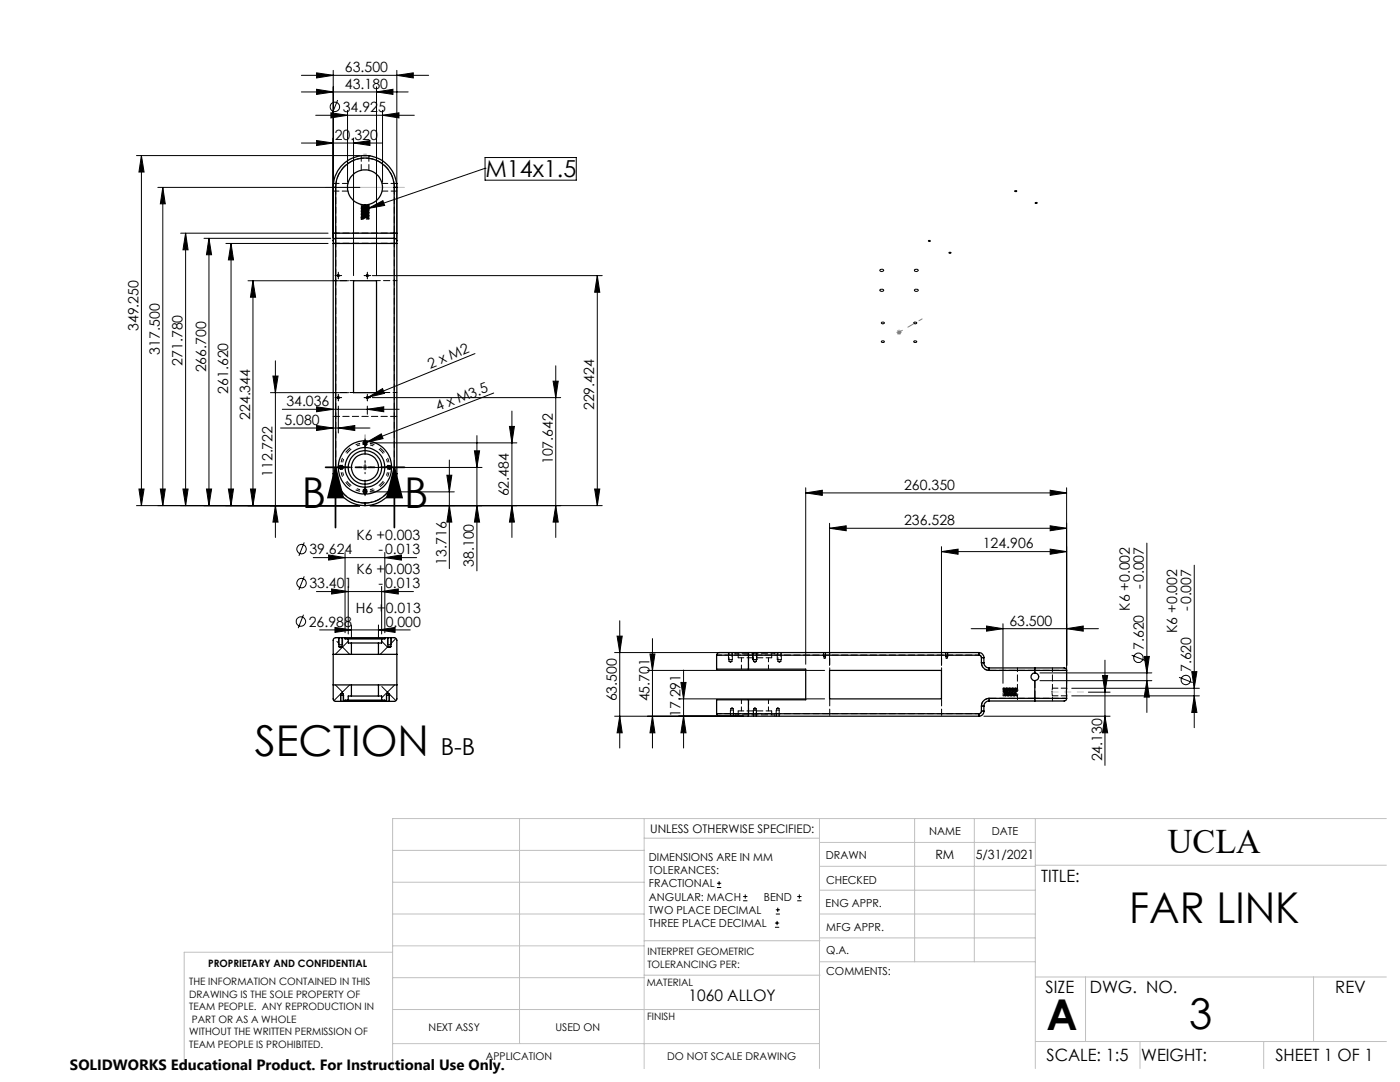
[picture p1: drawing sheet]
<svg xmlns="http://www.w3.org/2000/svg" width="279mm" height="216mm" viewBox="0 0 279 216" stroke-linecap="round" stroke-linejoin="round" font-family="sans-serif">
<g fill="none" stroke="#000" stroke-width=".2">
<path d="M60.1 15h25.4M60.1 18.3h21.4M63.2 14.5l3.3 .5-3.3 .6zM63.2 17.8l3.3 .5-3.3 .5zM66.5 14v33.6M67.4 20l-1.1 2.7M75.1 18.3l3.3-.5v1zM75.1 17.3v37.7M79.2 15l3.3-.5v1.1zM79.2 14v33.6M27.2 31h44.6M28.2 31l.6 3.3h-1.1z"/>
<path d="M28.2 31v69.9M31.5 37.4h40.3M32.5 37.4l.5 3.3h-1zM32.5 37.4v63.5M60.1 28.5h16.1M63 23h19.7M63.2 28l3.3 .5-3.3 .5zM66 22.5l3.4 .5-3.4 .5zM69.4 22v14.4M70.6 28.5l3.2-.5v1zM70.6 27.6v27.4M76.3 23l3.3-.5v1z"/>
<path d="M76.3 22v14.4M96.8 33.6h.1M96.8 31.4h18.2v4.5h-18.2zM96.8 33.6l-23.3 8M202.5 38.1h.4l-.3 .1zM36.1 46.5h29.4M37 46.5l.5 3.3h-1zM37 46.5v54.4M40.7 47.6h25.3M41.7 47.6l.5 3.2h-1zM41.7 47.6v53.3M45.1 48.6h20.4"/>
<path d="M46.1 48.6l.5 3.3h-1zM46.1 48.6v52.3M49.5 56h20.1M50.5 56l.5 3.3h-1zM50.5 56v44.9M67 55h1M67.3 55a.21 .21 0 0 1 .2-.2 .21 .21 0 0 1 .2 .2 .21 .21 0 0 1-.2 .2M67.5 54.5v1M72.8 55h1M73.1 55a.21 .21 0 0 1 .2-.2 .21 .21 0 0 1 .2 .2 .21 .21 0 0 1-.3 .2M73.3 54.5v1M73.5 41.6l2.9-1.6 .4 1z"/>
<path d="M74.3 55h45.9M119.2 55l.5 3.3h-1zM119.2 55v45.9M175.6 57.8l.3-.1a.29 .29 0 0 1 .4 0 .29 .29 0 0 1 0 .4 .29 .29 0 0 1-.4 0l-.3-.1zM175.6 53.8l.3-.1a.29 .29 0 0 1 .4 0 .29 .29 0 0 1 0 .4 .29 .29 0 0 1-.4 .1l-.3-.2zM182.5 57.9l.3-.2a.3 .3 0 0 1 .4 0 .3 .3 0 0 1 0 .5 .3 .3 0 0 1-.5-.1zM182.5 53.9l.3-.2a.3 .3 0 0 1 .4 .1 .3 .3 0 0 1 0 .4 .3 .3 0 0 1-.5 0l-.2-.1zM189.4 50.4h.4l-.3 .2zM206.6 40.4l.4 .1-.3 .1zM54 78.4h15.6M54.5 75h1l-.5 3.4zM55 72v35.2"/>
<path d="M67 79.3h1M67.3 79.4a.21 .21 0 0 1 .2-.3 .21 .21 0 0 1 .2 .3 .21 .21 0 0 1-.2 .2M67.5 78.8v1.1M72.8 79.3h1M73.3 78.8v1.1M73.5 79.3l2.8-1.8 .4 1zM73.5 79.3l-.4 .1a.21 .21 0 0 1 .2-.3 .21 .21 0 0 1 .2 .3 .21 .21 0 0 1-.3 .2M74.3 79.3h37.6M94.8 70.6l-21.3 8.7M98.5 78.4l-25.3 9.8M110.4 76.1h1l-.5 3.2zM110.9 73v34.2"/>
<path d="M175.9 64.4l.5-.1a.26 .26 0 0 1-.2 .4 .26 .26 0 0 1-.3-.3zM175.9 68.1l.5-.1a.26 .26 0 0 1-.2 .4 .26 .26 0 0 1-.3-.3zM182.4 64.4l.1-.1a.26 .26 0 0 1 .4-.1 .26 .26 0 0 1 0 .4 .26 .26 0 0 1-.4 0zM182.4 68.1l.1-.1a.26 .26 0 0 1 .4 0 .26 .26 0 0 1 0 .4 .26 .26 0 0 1-.4-.1zM27.7 97.6h1.1l-.6 3.3zM32 97.6h1l-.5 3.3zM36.5 97.6h1l-.5 3.3zM41.2 97.6h1l-.5 3.3zM45.6 97.6h1l-.5 3.3zM50 97.6h1l-.5 3.3zM56 85.4h17.8M56.3 81.7h23.4"/>
<path d="M63.2 84.9l3.3 .5-3.3 .5zM63.2 81.2l3.3 .5-3.3 .5zM67.5 85.4l3.3-.5v1zM67.5 81v5.4M67.6 93.4a.38 .38 0 0 1 .3-.5 .38 .38 0 0 1 .4 .4 .38 .38 0 0 1-.4 .3M68 93.3a.29 .29 0 0 1 .2-.3 .29 .29 0 0 1 .4 .3 .29 .29 0 0 1-.4 .3M72.5 98.2a.4 .4 0 0 1 .3-.5 .4 .4 0 0 1 .4 .5 .4 .4 0 0 1-.5 .3M72.5 88.5a.39 .39 0 0 1 .3-.5 .39 .39 0 0 1 .4 .4 .39 .39 0 0 1-.5 .4M72.5 88.8a.31 .31 0 0 1 .3-.4 .31 .31 0 0 1 .3 .3 .31 .31 0 0 1-.4 .3M72.5 97.9a.32 .32 0 0 1 .3-.4 .32 .32 0 0 1 .4 .4 .32 .32 0 0 1-.5 .2M73.2 88.2l2.9-1.6 .3 .9zM73.2 88.2l-.7 .3"/>
<path d="M73.3 81.7l3.3-.5v1zM73.3 81v1.7M73.8 98.1h16.9M73.8 93.3h22.4M73.8 88.4h29.4M77.1 93.3a.29 .29 0 0 1 .3-.3 .29 .29 0 0 1 .3 .3 .29 .29 0 0 1-.4 .3M77.3 93.4a.39 .39 0 0 1 .3-.5 .39 .39 0 0 1 .5 .4 .39 .39 0 0 1-.5 .3M77.7 92.8v1M89.2 94.8h1l-.5 3.3zM89.7 91.8v21.7M94.7 90h1l-.5 3.3zM95.2 86.9v27"/>
<path d="M101.7 85.1h1l-.5 3.3zM102.2 82v25.2M118.7 97.6h1l-.5 3.3zM160.8 98.4l3.3-.6v1zM160.8 97.3v35.2M160.8 98.4h52.1M209.6 97.8l3.3 .6-3.3 .4zM212.9 97.3v39M27.2 100.9h44.6M55 100.9l.5 3.3h-1zM60.7 108.2l-1 2.7M60.7 115l-1 2.7"/>
<path d="M62.5 111.3h20.6M63.1 118h19.4M65.6 110.7l3.3 .6-3.3 .5zM66.2 117.5l3.3 .5-3.3 .5zM68.9 110.2v16.1M69.5 117v9.5M73.8 100.9h46.4M76.2 118l3.3-.5v1zM76.2 117v9.5M76.8 111.3l3.3-.6v1.1zM76.8 110.2v16.1M89.7 100.9l.5 3.3h-1z"/>
<path d="M95.2 100.9l.5 3.3h-1zM102.2 100.9l.5 3.3h-1zM110.9 100.9l.5 3.3h-1zM165.6 105.4l3.3-.5v1zM165.6 104.4v28.4M165.6 105.4h47.3M187.9 110.1l3.3-.5v1zM187.9 109.1v23.7M187.9 110.1h25M209.6 109.6l3.3 .5-3.3 .5zM209.6 104.9l3.3 .5-3.3 .5zM228.9 108.4v33.8"/>
<path d="M238.3 112.8v32.4M60.6 122.7l-1.1 2.6M63.8 125.7h18.1M66.9 125.2l3.2 .5-3.2 .5zM66.9 136.7l1.4 1.4M67.2 128l.5 .4M67.6 127.2v1.5M68 138.7v1.2M68.3 129l1.5 1.6M68.4 127.2v1.5M68.6 138.7v1.2M69.5 128l-2.6 2.6"/>
<path d="M69.8 136.7l-3.2 3.1M70.1 124.7v2.6M75.5 125.7l3.3-.5v1zM75.5 124.7v2.6M76.2 128l1.1 1.1M76.2 137l2.8 2.8M77.1 138.7v1.2M77.3 127.2v1.5M77.4 129l-1.5 1.6M77.7 138.7v1.2M78.1 127.2v1.5M78.8 136.7l-2.6 2.5"/>
<path d="M79 127.4l-1 1M122.7 130.2h25.7M123.2 126.9h1l-.5 3.3zM123.7 123.9v25.4M129.2 133.8h35.4M129.7 130.5h1l-.5 3.3zM130.2 127.4v21.9M135.4 139.5h29.2M135.9 136.2h1l-.5 3.3zM136.4 133.7v15.6M145.4 130.2v1.5M146.2 130.2v1.5"/>
<path d="M150.2 130.2v1.5M151 130.2v1.5M155.1 130.2v1.5M155.9 130.2v1.5M164.4 130.2v.8M164.7 130.2v.8M188.7 130.2v.8M189.1 130.2v.8M193.8 125.4h25.4M196.9 124.9l3.3 .5-3.3 .5zM200.2 124.5v11.8M207.5 134.3h22.4"/>
<path d="M207.5 135.8h22.4M212.9 125.4l3.3-.5v1zM213.9 137.3h25.5M213.9 138.9h25.5M217.2 138.1h4.3M220 134.8h1.1l-.6 3.3zM220.5 131.7v21M225.8 130.7l2.7 1.1M228.4 131h1l-.5 3.3zM228.9 135.8l.5 3.3h-1zM235.3 135.1l2.7 1.1M237.8 134h1.1l-.6 3.3z"/>
<path d="M238.3 138.9l.6 3.3h-1.1zM122.7 142.9h25.7M123.7 142.9l.5 3.3h-1zM130.2 142.9l.5 3.3h-1zM136.4 142.9l.5 3.3h-1zM145.8 141.7v1.2M146.4 141.7v1.2M150.4 141.7v1.2M151 141.7v1.2M154.9 141.7v1.2M155.5 141.7v1.2M196.4 142.9h25.1"/>
<path d="M220.5 142.9l.6 3.3h-1.1zM143.1 177.1h.8M143.1 176.2h.8M143.5 175.8v.9M148.3 179.7h.9M148.3 178.9h.9M148.7 178.5v.8M159.1 179.7h.8M159.1 178.9h.8M159.5 178.5v.8M154.7 185h.8M154.7 184.2h.8"/>
<path d="M154.8 182.4h.8M154.8 181.5h.8M155.1 183.8v.8M155.2 181.1v.9"/>
<circle cx="66.8" cy="21.3" r=".94"/>
<circle cx="185.5" cy="48.1" r=".16"/>
<circle cx="60.2" cy="109.6" r=".95"/>
<circle cx="60.2" cy="116.4" r=".95"/>
<circle cx="60.1" cy="124" r=".94"/>
<circle cx="227.2" cy="131.3" r=".95"/>
<circle cx="236.7" cy="135.7" r=".94"/>
</g>
<path d="M67 93.3l1.5 6h-3zM67 93.3v12M78.7 93.3l1.5 6h-3zM78.7 93.3v12" fill="none" stroke="#000" stroke-width=".35"/>
<g fill="none" stroke="#c0c0c0" stroke-width=".2">
<path d="M65 37.4h15.7M72.4 31h.9M72.5 30.7l.7 .7M72.8 30.6v.9M73.2 30.7l-.7 .7M78.4 176h50.2M78.4 169.7h50.2M103.7 163.3v44.9M128.6 163.3v49.9M128.6 167.3h34.9M163.5 163.3v49.9M163.5 177.6h43.1"/>
<path d="M163.5 172.9h43.1M163.5 168.1h43.1M182.5 163.3v28.6M194.5 163.3v28.6M206.6 163.3v49.9M206.6 172.6h70.1M276.7 163.3h-198.3v49.9M78.4 195.1h50.2M78.4 188.7h50.2M78.4 182.4h50.2M78.4 190h-41.6v23.2M128.6 194.6h35.1"/>
<path d="M128.6 187.7h35.1M163.5 182.4h43.1M163.5 187.1h43.1M163.7 191.9h42.9M206.6 194.9h70.1M216.6 194.9v12.9M262.1 194.9v12.9M78.4 208.2h85.1M78.4 201.4h85.1M206.6 207.8h70.1M227.5 207.8v5.4M252.2 207.8v5.4"/>
</g>
<path d="M178.9 66.3h1M179.1 66l.7 .7M179.4 65.8v1M179.8 66l-.7 .7M72.4 93.3h.9M72.5 92.9l.7 .7M72.8 92.8v1M73.2 92.9l-.7 .7" fill="none" stroke="#808080" stroke-width=".2"/>
<g fill="none" stroke="#000" stroke-width=".2" stroke-dasharray="15.2 1.3 1.3 1.3" stroke-linecap="butt">
<path d="M68 93.2v.5M68 93.2v-.5M68.3 93.2v.5M68.3 93.2v-.5M72.9 98.1h.5M72.9 98.1h-.5M72.9 88.4h-.5M72.9 88.4h.5M72.9 88.7h-.5M72.9 88.7h.5M72.9 97.8h.5M72.9 97.8h-.5"/>
<path d="M77.4 93.2v-.5M77.4 93.2v.5"/>
</g>
<path d="M68.1 94.2a4.9 4.9 0 0 0 3.8 3.8M71.9 88.5a4.9 4.9 0 0 0-3.8 3.8M73.8 98a4.9 4.9 0 0 0 3.8-3.8M77.6 92.3a4.9 4.9 0 0 0-3.8-3.8" fill="none" stroke="#000" stroke-width=".2" stroke-dasharray="15.2 1.3 1.3 1.3" stroke-dashoffset="14.3" stroke-linecap="butt"/>
<path d="M68.4 94.2a4.6 4.6 0 0 0 3.5 3.5M71.9 88.8a4.6 4.6 0 0 0-3.5 3.5M73.8 97.7a4.6 4.6 0 0 0 3.5-3.5M77.3 92.3a4.6 4.6 0 0 0-3.5-3.5" fill="none" stroke="#000" stroke-width=".2" stroke-dasharray="15.2 1.3 1.3 1.3" stroke-dashoffset="14.6" stroke-linecap="butt"/>
<path d="M80.7 93.2h-15.7" fill="none" stroke="#000" stroke-width=".35" stroke-dasharray="6.3 1.3 1.3 1.3 1.3 1.3" stroke-dashoffset="1.7"/>
<path d="M210 138.1h6.2" fill="none" stroke="#c0c0c0" stroke-width=".2" stroke-dasharray="15.2 1.3 1.3 1.3" stroke-dashoffset="14"/>
<path d="M179.4 66.3l4.6-2.7" fill="none" stroke="#808080" stroke-width=".2" stroke-dasharray="15.2 1.3 1.3 1.3" stroke-dashoffset="14.5"/>
<path d="M72.9 93.2v-6.4" fill="none" stroke="#808080" stroke-width=".2" stroke-dasharray="15.2 1.3 1.3 1.3" stroke-dashoffset="13.9"/>
<g fill="none" stroke="#000" stroke-width=".2" stroke-dasharray="15.2 1.3 1.3 1.3">
<path d="M67 55h-.1M67.5 54.5v-.2M67.5 55.5v.1M68 55h.2M72.8 55h-.1M73.3 54.5v-.2M73.3 55.5v.1M73.8 55h.2M67 79.3h-.1M67.5 78.8v-.1M67.5 79.8v.2M68 79.3h.2"/>
<path d="M72.8 79.3h-.1M73.3 78.8v-.1M73.3 79.8v.2M73.8 79.3h.2M67.5 93.2h-.3M67.8 93.2h-.3M68 93.2h-.5M68 93.2h.5M68.3 93.2h-.5M68.3 93.2h.5M68.5 93.2h.3M68.8 93.2h.2"/>
<path d="M72.9 93.2v-.5M72.9 93.2h-.5M72.9 93.2v.5M72.9 93.2h.5M72.9 98.1v.5M72.9 98.1v-.5M72.9 98.6v.3M72.9 97.6v-.3M72.9 88.4v-.5M72.9 88.4v.5M72.9 87.9v-.3M72.9 88.9v.3"/>
<path d="M72.9 88.7v-.5M72.9 88.7v.5M72.9 88.2v-.3M72.9 89.2v.2M72.9 97.8v.5M72.9 97.8v-.5M72.9 98.3v.3M72.9 97.3v-.2M76.9 93.2h-.2M77.2 93.2h-.3M77.4 93.2h.5M77.4 93.2h-.5"/>
<path d="M77.9 93.2h.3M78.2 93.2h.3"/>
</g>
<path d="M71.9 93.2h-4.4M72.9 92.2v-4.3M72.9 94.2v4.4M73.9 93.2h4.3" fill="none" stroke="#000" stroke-width=".2" stroke-dasharray="15.2 1.3 1.3 1.3" stroke-dashoffset="15"/>
<g fill="none" stroke="#000" stroke-width=".25">
<path d="M66.5 37.4a6.4 6.4 0 0 1 6.3-6.4 6.4 6.4 0 0 1 6.4 6.4M66.5 37.4h.5M66.5 37.4v9.1M66.5 36.6h.1M67 37.4a5.8 5.8 0 0 1 5.8-5.9 5.8 5.8 0 0 1 5.9 5.9M67 37.4v9.1M73.6 31.1h.1M78.7 37.4h.5M78.7 37.4v9.1M79.1 36.6h.1M79.2 37.4v9.1M66.5 48.6h.5"/>
<path d="M66.5 48v.6M66.5 46.5h.5M66.5 46.5v1.5M66.5 48.6v45.9M67 47.6v1M67 47.6l-.4 .1-.1 .3M67 46.5v1.1M67 47.6h11.7M67 48.6h11.7M67 48.6v45.9M67 46.5h11.7M70.6 56h4.5v22.4h-4.5z"/>
<path d="M78.7 47.6v1M78.7 48.6h.5M78.7 47.6h.3l.2 .4M78.7 46.5v1.1M78.7 46.5h.5M78.7 48.6v45.9M79.2 48v.6M79.2 46.5v1.5M79.2 48.6v45.9M66.5 94.5h.5M66.5 94.5a6.4 6.4 0 0 0 6.3 6.4M67 94.5a5.8 5.8 0 0 0 5.8 5.9"/>
<path d="M78.7 94.5a5.8 5.8 0 0 1-5.9 5.9M78.7 94.5h.5M79.2 94.5a6.4 6.4 0 0 1-6.4 6.4M72.8 100.4v.5M66.5 130.6h3.6M66.5 136.7h3.6M67.6 128.7h.8M67.7 127.2h-.7a.49 .49 0 0 0-.5 .6v11.8l.4 .3h1.1M67.7 129h.6M67.7 127.2h.6M67.7 127.2v1.8M67.7 129l.2 .2 .4-.2"/>
<path d="M68 138.7h.6M68 138.4h.5M68 139.9h.5M68 138.4l.3-.1 .2 .1M68 138.4v1.5M68.3 127.2h.6M68.3 127.2v1.8M68.5 139.9h.4M68.5 138.4v1.5M68.9 139.9h7.9M68.9 127.2h7.9M68.9 127.2v.3h.6"/>
<path d="M69.5 139.7h6.7M69.5 127.5h6.7M69.5 127.5v.8h.6M69.5 139.7h-.6v.2M70.1 130.6h5.4M70.1 128.3h5.4M70.1 138.9h5.4M70.1 136.7h5.4M70.1 138.9h-.6v.8M70.1 128.3v2.3M70.1 136.7v2.2M75.5 130.6h3.7"/>
<path d="M75.5 128.3v2.3M75.5 136.7v2.2M75.5 138.9h.7v.8M75.5 136.7h3.7M76.2 127.5v.8h-.7M76.2 139.7h.6v.2M76.8 127.2h.6M76.8 127.2v.3h-.6M76.8 139.9h.4M77.1 138.7h.6M77.2 138.4h.4M77.2 139.9h.4"/>
<path d="M77.2 138.4l.2-.1 .2 .1M77.2 138.4v1.5M77.3 128.7h.8M77.4 129h.6M77.4 127.2h.6M77.4 127.2v1.8M77.4 129l.3 .2 .3-.2M77.6 138.4v1.5M78 127.2h.7a.54 .54 0 0 1 .5 .6v11.7l-.1 .2-.3 .2h-1.2M78 127.2v1.8M143 130.7h6.4M143 130.7v2.8h6.4"/>
<path d="M149.4 130.2v.5M149.4 139.6h-6.4v2.8M149.4 130.2h-5.9h-.2l-.3 .5M149.4 130.7v2.8M149.4 139.6v2.8M149.4 133.5h11.4v6.1h-11.4M149.4 130.7h46M149.4 130.2h46M165.6 133.8h22.3v5.7h-22.3zM195.4 130.7l.3 .2 .2 .3M195.4 130.2v.5M195.4 130.2a1.02 1.02 0 0 1 1 1"/>
<path d="M195.9 132.3a1.57 1.57 0 0 0 1.5 1.5M195.9 132.3h.5M195.9 131.2h.5M195.9 131.2v1.1M196.4 132.3a1.09 1.09 0 0 0 1 1M196.4 131.2v1.1M197.4 139.3a1.57 1.57 0 0 0-1.5 1.6M197.4 133.3v.5M197.4 139.3v.6M197.4 139.9a1.02 1.02 0 0 0-1 1M197.4 133.8h9.1M197.4 139.3h9.1"/>
<path d="M197.4 133.3h9.1M197.4 139.9h9.1M206.5 133.3h6l.3 .2 .1 .3M206.5 134.3a.78 .78 0 0 1 .8 .7 .78 .78 0 0 1-.8 .8M206.5 139.3v.6M206.5 133.3v.5M206.5 134.3a.78 .78 0 0 0-.7 .7 .78 .78 0 0 0 .7 .8M206.5 133.8h6.4M206.5 139.3h6.4M206.5 133.8v.5M206.5 135.8v3.5M212.9 139.3a.74 .74 0 0 1-1.1 .6h-5.3"/>
<path d="M212.9 133.8v5.5M143 142.4h6.4M143 142.4l.1 .1a.77 .77 0 0 0 1 .4h5.3M149.4 142.4v.5M149.4 142.4h46M149.4 142.9h46M195.4 142.4v.5M195.9 141.9a.49 .49 0 0 1-.5 .5M195.9 140.9h.5M195.9 141.9h.5M195.9 140.9v1M196.4 141.9a.97 .97 0 0 1-1 1"/>
<path d="M196.4 140.9v1"/>
<circle cx="72.8" cy="37.4" r="3.5"/>
<circle cx="67.5" cy="55" r=".17"/>
<circle cx="73.3" cy="55" r=".17"/>
<circle cx="67.5" cy="79.3" r=".17"/>
<circle cx="73.3" cy="79.3" r=".17"/>
<circle cx="68" cy="93.3" r=".28"/>
<circle cx="72.8" cy="98.1" r=".28"/>
<circle cx="72.8" cy="93.3" r="2.69"/>
<circle cx="72.8" cy="88.4" r=".29"/>
<circle cx="72.8" cy="93.3" r="4"/>
<circle cx="72.8" cy="93.3" r="3.3"/>
<circle cx="72.9" cy="93.3" r="5.3"/>
<circle cx="77.7" cy="93.3" r=".29"/>
</g>
<g fill="none" stroke="#000" stroke-width=".2" stroke-dasharray="1.3 .6" stroke-dashoffset=".4">
<path d="M72.3 43.2l1.2-.1-1.2-.1M73.4 42.2l-1.1-.2 1.2-.1M145.4 131.6h.8M147.3 130.5v.8M150.3 131.6h.8M154 131.3v-.8M155.2 131.6h.7M195.4 130.7l.3 .2 .2 .3M195.9 132.2a1.52 1.52 0 0 0 1.5 1.6M197.4 139.3a1.52 1.52 0 0 0-1.5 1.6M200.2 138.1l.1-.8M200.4 137.5l.2 1.2 .1-1.2"/>
<path d="M200.5 138.1v-.7M200.7 137.5l.1 1.2 .2-1.2M201.3 137.5l.2 1.2 .1-1.2M201.9 137.5l.2 1.2 .1-1.2M147.3 141.9v.7M154 142.6v-.7M195.9 141.9l-.2 .3-.3 .2"/>
</g>
<g fill="none" stroke="#000" stroke-width=".2" stroke-dasharray="1.3 .6">
<path d="M67 37.4a5.8 5.8 0 0 1 5.9-5.9 5.8 5.8 0 0 1 5.8 5.9M67 37.4h-.5M78.7 37.4h.5M66.5 48.5h.5M67 46.5h-.5M72.1 43.5h.2M72.1 43.7v-.2M72.1 43.4v.1M72.1 43.1v.1M72.1 42.8v.1M72.1 42.5v.1M72.1 42.2v.1"/>
<path d="M72.1 41.9v.1M72.1 41.6v.1M72.1 41.3v.1M72.1 40.8v.3M72.2 42.9l.1 .1M72.2 42.6l.1 .1M72.2 42.3l.1 .1M72.2 42l.1 .1M72.2 41.7l.1 .1M72.2 41.4l.1 .1M72.2 41.1l.1 .1M72.2 43.2l.1 .1"/>
<path d="M72.3 43.6l-.2 .1M72.3 43.5v.1M72.3 43.2v.1M72.3 42.9v.1M72.3 42.6v.1M72.3 42.3v.1M72.3 42v.1M72.3 41.7v.1M72.3 41.4v.1M72.3 41.1v.1M72.3 43.3l-.2 .1M72.3 41.2l-.2 .1"/>
<path d="M72.3 42.7l-.2 .1M72.3 41.8l-.2 .1M72.3 42.1l-.2 .1M72.3 41.5l-.2 .1M72.3 42.4l-.2 .1M72.3 43l-.2 .1M72.3 43.6l-.1 .1M73.4 41l.2-.1M73.4 41.1v-.1M73.4 43.1l.2-.1M73.4 42.8l.2-.1M73.4 42.5l.2-.1"/>
<path d="M73.4 42.2l.2-.1M73.4 41.9l.2-.1M73.4 41.6l.2-.1M73.4 41.3l.2-.1M73.4 43.4l.2-.1M73.5 43.2v-.1M73.5 42.9v-.1M73.5 42.6v-.1M73.5 42.3v-.1M73.5 42v-.1M73.5 41.7v-.1M73.5 41.4v-.1"/>
<path d="M73.5 43.5v-.1M73.6 40.9v.3M73.6 41.2l-.2-.1M73.6 41.8l-.2-.1M73.6 42.4l-.2-.1M73.6 43.3l-.2-.1M73.6 43l-.2-.1M73.6 43.6l-.1-.1M73.6 42.7l-.1-.1M73.6 41.5l-.1-.1M73.6 42.1l-.1-.1M73.6 41.2v-.4"/>
<path d="M73.6 41.5h.1M73.6 41.8h.1M73.6 42.1h.1M73.6 42.4h.1M73.6 42.7h.1M73.6 43h.1M73.6 43.3h.1M73.6 43.7v-.1M78.7 46.5h.5M79.2 48.5h-.5M66.5 94.5h.5M79.2 83.1h-12.7"/>
<path d="M79.2 94.5h-.5M72.9 100.9v-.5M145.5 132h.6M145.5 132l.3 .2M145.8 132.2l.3-.2M146.7 130.2v.3M149.4 130.2v.5M150.4 132h.6M150.4 132l.3 .2M150.7 132.2l.3-.2M154.6 130.5v-.3M155.3 132h.5"/>
<path d="M155.3 132l.2 .2M155.5 132.2l.3-.2M164.4 131h.4M164.4 131.3h.3M164.4 131.3l.2 .1M164.6 131.4l.1-.1M188.7 131h.4M188.8 131.3h.3M188.8 131.3l.1 .1M188.9 131.4l.2-.1M195.4 130.2v.5M196.4 132.2h-.5"/>
<path d="M196.4 131.2h-.5M197.4 139.9v-.6M197.4 133.8v-.5M200.2 138.8h.2M200.3 137.3h-.1M200.3 138.1l.1-.6M200.3 138.1h-.1M200.4 138.1v-.6M200.4 138.1h-.1M200.4 137.5l-.1-.2M200.4 138.8l.1-.1M200.4 137.5h.1"/>
<path d="M200.5 138.1h-.1M200.5 138.7h.1M200.5 137.3l-.1 .2M200.6 137.3h-.1M200.6 138.7l.1 .1M200.7 137.5l-.1-.2M200.7 138.8h.1M200.7 138.8l.1-.1M200.7 137.5h.1M200.8 138.7h.1M200.8 137.3l-.1 .2M200.9 137.3h.1"/>
<path d="M200.9 137.3h-.1M200.9 138.7l.1 .1M201 137.5l-.1-.2M201 138.8h.1M201 138.8l.1-.1M201 137.5h.1M201.1 138.7h.1M201.1 137.3l-.1 .2M201.2 137.3h-.1M201.2 138.7l.1 .1M201.3 137.5l-.1-.2M201.3 138.8h.1"/>
<path d="M201.3 138.8l.1-.1M201.3 137.5h.1M201.4 138.7h.1M201.4 137.3l-.1 .2M201.5 137.3h-.1M201.5 138.7l.1 .1M201.6 137.5l-.1-.2M201.6 138.8h.1M201.6 138.8l.1-.1M201.6 137.5h.1M201.7 138.7h.1M201.7 137.3l-.1 .2"/>
<path d="M201.8 137.3h-.1M201.8 138.7l.1 .1M201.9 137.5l-.1-.2M201.9 138.8h.1M201.9 138.8l.1-.1M201.9 137.5h.1M202 138.7h.1M202 137.3l-.1 .2M202.1 137.3h-.1M202.1 138.7l.1 .1M202.2 137.5l-.1-.2M202.2 138.8h.1"/>
<path d="M202.2 138.8l.1-.1M202.2 137.5h.1M202.3 138.7h.1M202.3 137.3l-.1 .2M202.4 137.3h-.1M202.4 138.7l.1 .1M202.5 137.5l-.1-.2M202.5 138.8h.1M202.5 138.8l.1-.1M202.5 137.5h.1M202.6 138.7h.1M202.6 137.3l-.1 .2"/>
<path d="M202.7 137.3h-.1M202.7 137.3v.6M202.7 138.7l.1 .1M202.7 137.9l.1 .1M202.8 137.5v.5M202.8 137.5l-.1-.2M202.8 138.8h.1M202.8 138.8h.3M202.8 138h.1M202.8 137.5l.1 .5M202.8 137.5h.1M202.9 138l.1-.1"/>
<path d="M202.9 137.3l.1 .6M202.9 137.3l-.1 .2M203 137.9h-.3M203.1 137.3h-.2M206.5 134.3h.2M206.5 134.3v-.5M206.5 139.9v-.6M206.5 133.8v-.5M206.6 135.8h-.1M207.3 135h.1M207.3 135v.1M210 138.1h.1"/>
<path d="M210 138v.1M212.9 137.9l-.1 .2M146.1 141.2l-.3 .2M146.3 141.4h-.5M146.3 141.4l-.2-.2M146.4 141.7h-.6M146.7 142.6v.3M149.4 142.4v.5M150.7 141.2l-.3 .2M150.9 141.4h-.5M150.9 141.4l-.2-.2M151 141.7h-.6"/>
<path d="M154.6 142.9v-.3M155.2 141.2l-.2 .2M155.5 141.4h-.5M155.5 141.4l-.3-.2M155.5 141.7h-.6M195.4 142.4v.5M195.9 141.9h.5M196.4 140.9h-.5"/>
</g>
<g fill="#000">
<path d="M73.5 41.6l2.9-1.6 .4 1zM73.5 79.3l2.8-1.8 .4 1zM73.2 88.2l2.9-1.6 .3 .9z"/>
<path d="M66 22.5l3.4 .5-3.4 .5zM76.3 23l3.3-.5v1zM63.2 14.5l3.3 .5-3.3 .6zM79.2 15l3.3-.5v1.1zM63.2 28l3.3 .5-3.3 .5zM70.6 28.5l3.2-.5v1zM63.2 17.8l3.3 .5-3.3 .5zM75.1 18.3l3.3-.5v1zM63.2 84.9l3.3 .5-3.3 .5zM67.5 85.4l3.3-.5v1zM63.2 81.2l3.3 .5-3.3 .5zM73.3 81.7l3.3-.5v1zM65.6 110.7l3.3 .6-3.3 .5zM76.8 111.3l3.3-.6v1.1zM66.2 117.5l3.3 .5-3.3 .5zM76.2 118l3.3-.5v1zM66.9 125.2l3.2 .5-3.2 .5zM75.5 125.7l3.3-.5v1z"/>
<path d="M78.7 93.3l1.5 6h-3zM67 93.3l1.5 6h-3z"/>
<path d="M27.7 97.6h1.1l-.6 3.3zM28.2 31l.6 3.3h-1.1z"/>
<path d="M89.7 100.9l.5 3.3h-1zM89.2 94.8h1l-.5 3.3z"/>
<path d="M95.2 100.9l.5 3.3h-1zM94.7 90h1l-.5 3.3zM55 100.9l.5 3.3h-1zM54.5 75h1l-.5 3.4zM50 97.6h1l-.5 3.3zM50.5 56l.5 3.3h-1zM45.6 97.6h1l-.5 3.3zM46.1 48.6l.5 3.3h-1zM41.2 97.6h1l-.5 3.3zM41.7 47.6l.5 3.2h-1zM36.5 97.6h1l-.5 3.3zM37 46.5l.5 3.3h-1zM32 97.6h1l-.5 3.3zM32.5 37.4l.5 3.3h-1zM102.2 100.9l.5 3.3h-1zM101.7 85.1h1l-.5 3.3zM110.9 100.9l.5 3.3h-1zM110.4 76.1h1l-.5 3.2zM118.7 97.6h1l-.5 3.3zM119.2 55l.5 3.3h-1zM136.4 142.9l.5 3.3h-1zM135.9 136.2h1l-.5 3.3zM130.2 142.9l.5 3.3h-1zM129.7 130.5h1l-.5 3.3zM123.7 142.9l.5 3.3h-1zM123.2 126.9h1l-.5 3.3z"/>
<path d="M212.9 125.4l3.3-.5v1zM196.9 124.9l3.3 .5-3.3 .5zM209.6 109.6l3.3 .5-3.3 .5zM187.9 110.1l3.3-.5v1zM209.6 104.9l3.3 .5-3.3 .5zM165.6 105.4l3.3-.5v1zM209.6 97.8l3.3 .6-3.3 .4zM160.8 98.4l3.3-.6v1z"/>
<path d="M220 134.8h1.1l-.6 3.3zM220.5 142.9l.6 3.3h-1.1z"/>
<path d="M228.4 131h1l-.5 3.3zM228.9 135.8l.5 3.3h-1zM237.8 134h1.1l-.6 3.3zM238.3 138.9l.6 3.3h-1.1z"/>
</g>
<g fill="none" stroke="#000" stroke-width=".2" stroke-dasharray="1.3 .6" stroke-dashoffset=".5">
<path d="M66.5 56h4.1M67 47.5v-1M67 48.5v-1M67 48.5h11.7M75.1 56h4.1M78.7 46.5v1M78.7 46.5h-11.7M78.7 47.5v1M78.7 48.5v46M66.5 78.3h4.1M75.1 78.3h4.1M67 94.5v-46"/>
<path d="M146.7 130.5h7.9M148 131.3v2.2M148 139.6v2.3M149.4 130.7h46M153.4 133.5v-2.2M164.4 130.2v1.1M164.7 131.3v-1.1M188.8 130.2v1.1M189.1 131.3v-1.1M195.9 131.2v1M203.1 138.8v1.1M203.1 133.3v4"/>
<path d="M210 137.3v-4M210 139.9v-1.1M146.7 142.6h7.9M153.4 141.9v-2.3M195.4 142.4h-46M195.9 140.9v1"/>
</g>
<g fill="none" stroke="#000" stroke-width=".2" stroke-dasharray="1.3 .6" stroke-dashoffset=".6">
<path d="M72.3 43.5l1.1-.1M72.3 41.1l1.1-.1M72.3 42.7l1.1-.1M72.3 41.4l1.2-.1M72.3 41.5l1.2-.1M72.3 41.7l1.2-.1M72.3 41.8l1.2-.1M72.3 42.9l1.2-.1M72.3 43l1.2-.1M72.3 41.2l1.1-.1M73.4 42.6l-1.1-.2M73.4 43.4l-1.1-.2"/>
<path d="M73.4 41.9l-1.1-.1M73.4 43.2l-1.1-.2M73.5 41.6l-1.2-.1M73.5 41.7l-1.2-.2M73.5 42.8l-1.2-.1M73.5 42.9l-1.2-.2M73.5 41.3l-1.2-.1M73.5 41.4l-1.2-.2M200.4 137.5l.1 1.2M200.5 138.7l.2-1.2M201.2 138.7l.1-1.2M201.4 138.7l.2-1.2"/>
<path d="M201.6 137.5l.1 1.2M201.6 137.5l.2 1.2M201.7 138.7l.2-1.2M201.8 138.7l.1-1.2M201.9 137.5l.1 1.2M202 138.7l.2-1.2M202.2 137.5l.2 1.2M202.4 138.7l.1-1.2M202.5 137.5l.2 1.2M202.6 138.7l.2-1.2M202.7 138.7l.1-1.2"/>
</g>
<g fill="none" stroke="#000" stroke-width=".2" stroke-dasharray="1.3 .6" stroke-dashoffset=".7">
<path d="M72.3 43.6l1.1-.1-1.1-.2 1.2-.1M72.3 42.6l1.2-.1-1.2-.2 1.1-.1M73.6 41.7l-1.5-.1M73.6 43.2l-1.5-.1M73.6 42.7l-1.5-.2M73.6 42.1l-1.5-.2M73.6 43.6l-1.5-.2M73.6 41.5l-1.5-.2M73.6 43l-1.5-.2M200.4 138.8l.2-1.5M200.7 138.8l.1-1.4M200.7 138.8l.2-1.5"/>
<path d="M200.7 137.5l.2 1.2 .1-1.2 .2 1.2M201 137.5l.1 1.2 .2-1.2 .1 1.2M201 138.8l.1-1.4M201 138.8l.2-1.5M201.3 138.8l.1-1.4M201.3 138.8l.2-1.5M201.6 138.8l.1-1.4M201.6 138.8l.2-1.5M201.9 138.8l.1-1.4M201.9 138.8l.2-1.5M202.2 137.5l.1 1.2 .2-1.2 .1 1.2M202.2 138.8l.1-1.4"/>
<path d="M202.2 138.8l.2-1.5M202.5 138.8l.1-1.4M202.5 138.8l.2-1.5M202.8 138.8l.1-1.4"/>
</g>
<g fill="none" stroke="#000" stroke-width=".2" stroke-dasharray="1.3 .6" stroke-dashoffset=".8">
<path d="M72.1 43.5l1.5-.2M72.1 43.7l1.5-.1M72.1 41.3l1.5-.1M72.1 42.8l1.5-.1M72.1 43.4l1.5-.1M72.1 41.9l1.5-.1M72.1 42.2l1.5-.1M72.1 42.5l1.5-.1M72.1 41.6l1.5-.1M72.1 43.1l1.5-.1M73.6 42.4l-1.5-.2M73.6 43.7h-1.5"/>
<path d="M68.3 93a.25 .25 0 0 1 .2 .3 .25 .25 0 0 1-.4 .1 .25 .25 0 0 1 .1-.4h.1M72.9 88.4a.25 .25 0 0 1 .2 .4 .25 .25 0 0 1-.4 .1 .25 .25 0 0 1 .1-.5h.1M72.9 97.6a.25 .25 0 0 1 .2 .3 .25 .25 0 0 1-.4 .1 .25 .25 0 0 1 .1-.4h.1M77.4 93a.25 .25 0 0 1 .3 .3 .25 .25 0 0 1-.4 .1 .25 .25 0 0 1 0-.4h.1M165.6 133.8v-3.6M187.9 133.8v-3.6M200.2 138.8v-1.5M200.3 137.3l.1 1.5M200.5 137.3l.2 1.5M200.6 137.3l.1 1.5M200.8 137.3l.2 1.5M200.9 137.3l.1 1.5"/>
<path d="M201.1 137.3l.2 1.5M201.2 137.3l.1 1.5M201.4 137.3l.2 1.5M201.5 137.3l.1 1.5M201.7 137.3l.2 1.5M201.8 137.3l.1 1.5M202 137.3l.2 1.5M202.1 137.3l.1 1.5M202.3 137.3l.2 1.5M202.4 137.3l.1 1.5M202.6 137.3l.2 1.5M203.1 137.3v1.5"/>
<path d="M210 138.8v-1.5M145.8 141.4v1.5M146.3 142.9v-1.5M150.4 141.4v1.5M150.9 142.9v-1.5M155 141.4v1.5M155.5 142.9v-1.5"/>
</g>
<g fill="none" stroke="#000" stroke-width=".2" stroke-dasharray="1.3 .6" stroke-dashoffset=".1">
<path d="M66.5 38.1h2.9M69.4 36.6h-2.8M72.1 31.1v2.9M73.6 34v-2.9M76.3 38.1h2.9M79.2 36.6h-2.9M72.3 42.4l1.1-.1-1.1-.2 1.2-.1-1.2-.2M73.6 43.3l-1.5-.1 1.5-.2M73.6 43l-1.5-.1 1.5-.2M73.6 42.7l-1.5-.1 1.5-.2M73.6 42.4l-1.5-.1 1.5-.2M73.6 42.1l-1.5-.1 1.5-.2"/>
<path d="M73.6 41.8l-1.5-.1 1.5-.2M73.6 41.5l-1.5-.1 1.5-.2M73.6 41.2l-1.5-.1 1.5-.2"/>
</g>
<path d="M78.7 37.4v9.1M67 46.5v-9.1M78.7 94.5a5.8 5.8 0 0 1-5.8 5.9M72.9 100.4a5.8 5.8 0 0 1-5.9-5.9M197.4 133.8h9.1M206.5 139.3h-9.1M165.6 142.9v-3.5M187.9 142.9v-3.5" fill="none" stroke="#000" stroke-width=".2" stroke-dasharray="1.3 .6" stroke-dashoffset="-.1"/>
<path d="M206.5 139.3v-3.5" fill="none" stroke="#000" stroke-width=".2" stroke-dasharray="1.3 .6" stroke-dashoffset="-.2"/>
<path d="M147.3 131.3h6.7M149.4 133.5v-2.8M210 138.8h2.9M212.9 137.3h-2.9M147.3 141.9h6.7M149.4 142.4v-2.8" fill="none" stroke="#000" stroke-width=".2" stroke-dasharray="1.3 .6" stroke-dashoffset=".2"/>
<path d="M143 130.7h6.4M206.5 133.8h6.4M212.9 139.3h-6.4M149.4 142.4h-6.4" fill="none" stroke="#000" stroke-width=".2" stroke-dasharray="1.3 .6" stroke-dashoffset=".3"/>
<path d="M145.5 130.2v1.8M146.1 132v-1.8M150.4 130.2v1.8M151 132v-1.8M155.3 130.2v1.8M155.8 132v-1.8" fill="none" stroke="#000" stroke-width=".2" stroke-dasharray="1.3 .6" stroke-dashoffset=".9"/>
<g font-size="8.5">
<text x="60.2" y="101.4">B</text>
<text x="80.7" y="101.4">B</text>
<text x="50.8" y="150.8">SECTION</text>
<text x="225.4" y="184.2">FAR LINK</text>
<text x="208.9" y="205.5">A</text>
<text x="237.3" y="205.4">3</text>
</g>
<text font-size="6.9" x="233.1" y="170.1">UCLA</text>
<g font-size="4.7">
<text x="96.9" y="35.3">M14x1.5</text>
<text x="88" y="150.7">B-B</text>
</g>
<g font-size="3.4">
<text x="207.8" y="176">TITLE:</text>
<text x="208.7" y="198.1">SIZE</text>
<text x="217.5" y="198.1">DWG. NO.</text>
<text x="266.5" y="198.2">REV</text>
<text x="208.8" y="211.7">SCALE: 1:5</text>
<text x="227.7" y="211.8">WEIGHT:</text>
<text x="254.5" y="211.7">SHEET 1 OF 1</text>
</g>
<text font-size="3.2" x="137.4" y="199.8">1060 ALLOY</text>
<text font-size="3" x="14" y="213.5">SOLIDWORKS Educational Product. For Instructional Use Only.</text>
<g font-size="2.8">
<text x="68.8" y="14.4">63.500</text>
<text x="68.8" y="17.7">43.180</text>
<text x="68.4" y="22.4">34.925</text>
<text x="66.8" y="27.9">20.320</text>
<text x="27.6" y="66.1" transform="rotate(-90 27.6 66.1)">349.250</text>
<text x="31.9" y="70.7" transform="rotate(-90 31.9 70.7)">317.500</text>
<text x="36.4" y="73" transform="rotate(-90 36.4 73)">271.780</text>
<text x="41.1" y="74.3" transform="rotate(-90 41.1 74.3)">266.700</text>
<text x="85.8" y="73.5" transform="rotate(-22 85.8 73.5)">2 x M2</text>
<text x="45.5" y="78.5" transform="rotate(-90 45.5 78.5)">261.620</text>
<text x="49.9" y="83.8" transform="rotate(-90 49.9 83.8)">224.344</text>
<text x="57.2" y="81">34.036</text>
<text x="87.4" y="82.1" transform="rotate(-21 87.4 82.1)">4 x M3.5</text>
<text x="118.6" y="81.9" transform="rotate(-90 118.6 81.9)">229.424</text>
<text x="56.8" y="84.8">5.080</text>
<text x="54.4" y="95.2" transform="rotate(-90 54.4 95.2)">112.722</text>
<text x="110.3" y="92.6" transform="rotate(-90 110.3 92.6)">107.642</text>
<text x="101.6" y="99" transform="rotate(-90 101.6 99)">62.484</text>
<text x="180.4" y="97.7">260.350</text>
<text x="71.1" y="107.8">K6 +0.003</text>
<text x="180.4" y="104.8">236.528</text>
<text x="61.8" y="110.6">39.624</text>
<text x="75.5" y="110.6">-</text>
<text x="76.8" y="110.6">0.013</text>
<text x="89.1" y="112.7" transform="rotate(-90 89.1 112.7)">13.716</text>
<text x="94.6" y="113.1" transform="rotate(-90 94.6 113.1)">38.100</text>
<text x="196.1" y="109.4">124.906</text>
<text x="61.8" y="117.4">33.401</text>
<text x="71.1" y="114.6">K6 +</text>
<text x="75.5" y="117.4">-</text>
<text x="76.8" y="114.6">0.003</text>
<text x="76.8" y="117.4">0.013</text>
<text x="228.3" y="117.5" transform="rotate(-90 228.3 117.5)">-0.007</text>
<text x="61.6" y="125.1">26.988</text>
<text x="71" y="122.2">H6 +</text>
<text x="77" y="122.2">0.013</text>
<text x="77" y="125.1">0.000</text>
<text x="201.4" y="124.8">63.500</text>
<text x="225.5" y="121.9" transform="rotate(-90 225.5 121.9)">K6 +0.002</text>
<text x="237.7" y="121.9" transform="rotate(-90 237.7 121.9)">-0.007</text>
<text x="228.3" y="129.7" transform="rotate(-90 228.3 129.7)">7.620</text>
<text x="234.9" y="126.3" transform="rotate(-90 234.9 126.3)">K6 +0.002</text>
<text x="237.7" y="134.1" transform="rotate(-90 237.7 134.1)">7.620</text>
<text x="123.1" y="140" transform="rotate(-90 123.1 140)">63.500</text>
<text x="129.6" y="140" transform="rotate(-90 129.6 140)">45.701</text>
<text x="135.8" y="143.1" transform="rotate(-90 135.8 143.1)">17.291</text>
<text x="219.9" y="151.9" transform="rotate(-90 219.9 151.9)">24.130</text>
</g>
<g font-size="2.5">
<text x="186.7" y="171.3">RM</text>
<text x="194.7" y="171.4">5/31/2021</text>
</g>
<text font-size="2.4" x="129.8" y="166.2">UNLESS OTHERWISE SPECIFIED:</text>
<g font-size="2.2">
<text x="185.4" y="166.6">NAME</text>
<text x="197.9" y="166.7">DATE</text>
<text x="129.5" y="171.8">DIMENSIONS ARE IN MM</text>
<text x="164.8" y="171.4">DRAWN</text>
<text x="129.5" y="174.4">TOLERANCES:</text>
<text x="129.5" y="177.1">FRACTIONAL</text>
<text x="129.5" y="179.7">ANGULAR: MACH</text>
<text x="152.5" y="179.7">BEND</text>
<text x="164.9" y="176.3">CHECKED</text>
<text x="129.5" y="182.4">TWO PLACE DECIMAL</text>
<text x="129.5" y="185">THREE PLACE DECIMAL</text>
<text x="164.8" y="181">ENG APPR.</text>
<text x="164.9" y="185.7">MFG APPR.</text>
<text x="164.9" y="190.4">Q.A.</text>
<text x="164.9" y="194.6">COMMENTS:</text>
</g>
<g font-size="2.1">
<text x="85.5" y="205.7">NEXT ASSY</text>
<text x="110.9" y="205.7">USED ON</text>
<text x="96.9" y="211.5">APPLICATION</text>
<text x="133.1" y="211.6">DO NOT SCALE DRAWING</text>
</g>
<g font-size="2">
<text x="129.2" y="190.6">INTERPRET GEOMETRIC</text>
<text x="37.8" y="196.5">THE INFORMATION CONTAINED IN THIS</text>
<text x="41.5" y="192.9">PROPRIETARY AND CONFIDENTIAL</text>
<text x="129.1" y="196.7">MATERIAL</text>
<text x="129.2" y="193.1">TOLERANCING PER:</text>
<text x="37.8" y="199">DRAWING IS THE SOLE PROPERTY OF</text>
<text x="37.8" y="201.6">TEAM PEOPLE. ANY REPRODUCTION IN</text>
<text x="129.1" y="203.5">FINISH</text>
<text x="37.8" y="206.6">WITHOUT THE WRITTEN PERMISSION OF</text>
<text x="37.8" y="209.1">TEAM PEOPLE IS PROHIBITED.</text>
<text x="38.3" y="204.1">PART OR AS A WHOLE</text>
</g>
</svg>
